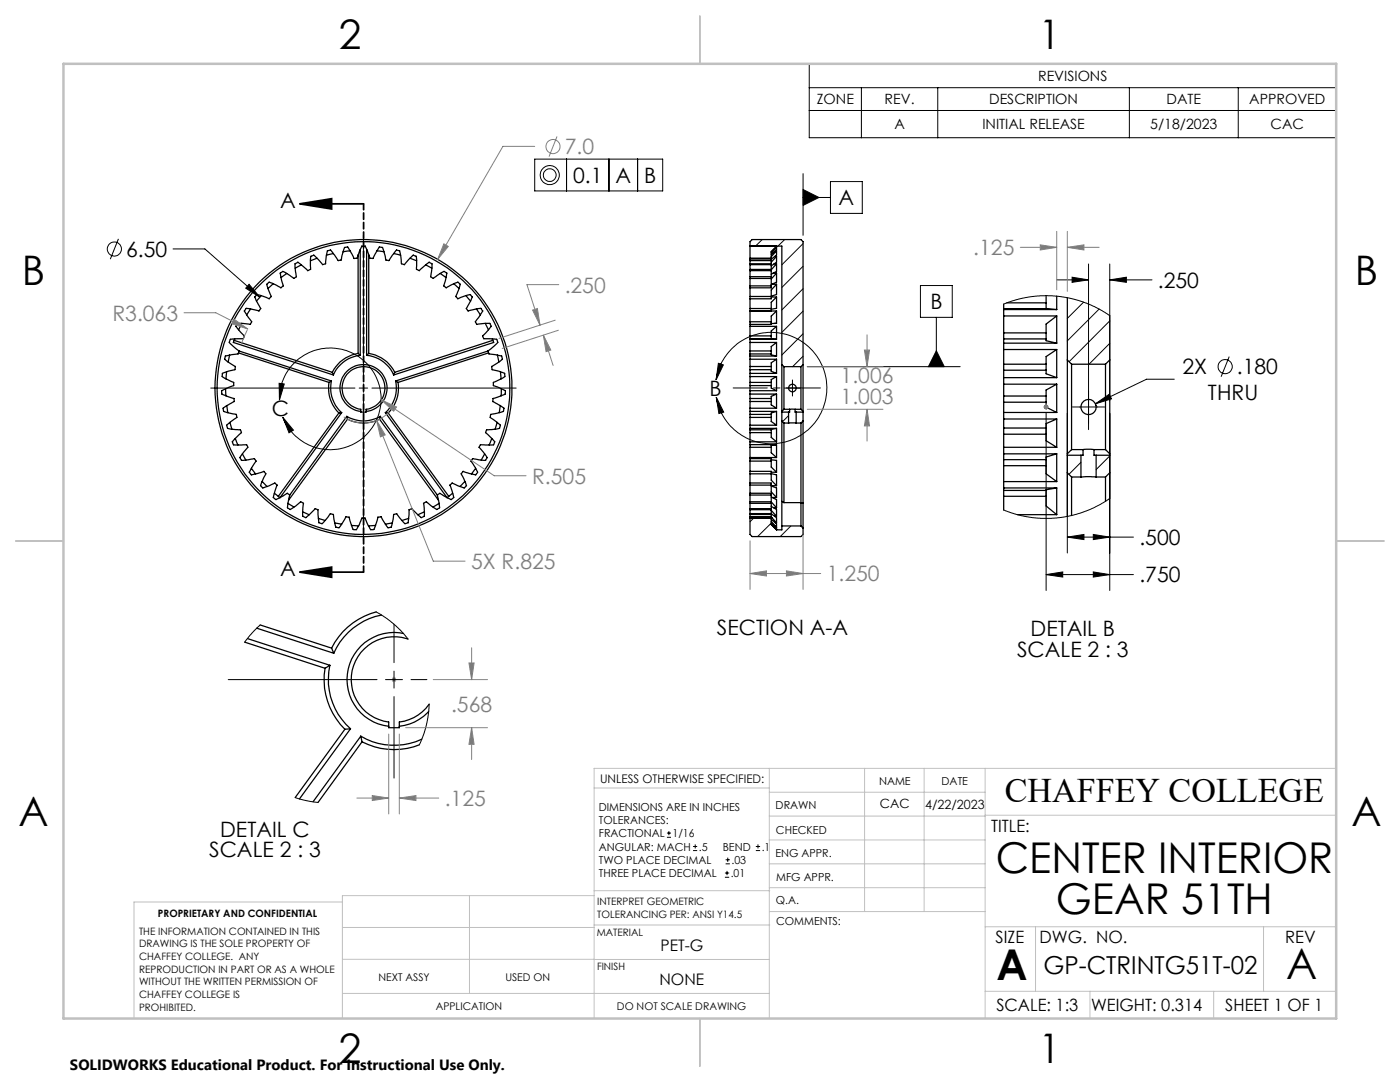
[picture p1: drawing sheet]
<svg xmlns="http://www.w3.org/2000/svg" width="279mm" height="216mm" viewBox="0 0 279 216" stroke-linecap="round" stroke-linejoin="round" font-family="sans-serif">
<g fill="none" stroke="#000" stroke-width=".25">
<path d="M52.1 59l-.9 1.1M54.5 56.6l-1 1M57.2 54.6l-1.1 .8M60.1 52.8l-1.2 .7M63.3 51.5l-1.4 .5M66.5 50.6l-1.3 .3M69.9 50.1l-1.4 .1M71.5 50.8v19.7M71.8 49.9l.1 21M73.3 49.9h-.1v21M73.6 50.8v19.7M75.2 50.1l1.4 .1"/>
<path d="M78.6 50.6l1.3 .3M81.8 51.5l1.3 .5M84.9 52.8l1.3 .7M87.9 54.6l1.1 .8M90.6 56.6l1 1M93 59l.9 1.1M149.7 49.1h.1M149.7 49.1v2.4M149.7 51.5v.1M149.7 51.9v.1M149.7 52v.6M149.7 52.6v.2"/>
<path d="M149.7 52.8v1M149.7 53.8v.2M149.7 54v1.2M149.7 55.2v.4M149.7 55.6v1.4M149.7 57v.4M149.7 57.4v1.8M149.7 59.2v.4M149.7 59.6v2M149.7 49.1v-.9l.4-.4h9.7l.5 .4v24.5M149.7 51.6v.3M149.7 49.1h6.3v23.6"/>
<path d="M149.7 52.6h4.2M149.7 51.5h4.2M149.7 51.6h4.2M149.7 51.9h4.2M149.7 52h4.2M149.7 52.8h4.2M149.7 53.8h4.2M149.7 54h4.2M149.7 55.2h4.2M149.7 57h4.2M149.7 59.2h4.2M153.9 50.3l1.1-1v-.2l-1.1 1.1v1.3"/>
<path d="M153.9 51.5v.1M153.9 51.6v.3M153.9 51.9v.1M153.9 52v.6M153.9 52.6v.2M153.9 52.8v1M153.9 53.8v.2M153.9 54v1.2M153.9 55.2v.4h-4.2M153.9 57v.4h-4.2M153.9 59.2v.4h-4.2M153.9 59.3h1.1"/>
<path d="M154 56.7h1M154.3 54.5h.7M154.5 52.6h.5M154.7 51.2h.3M154.8 50.1h.2M154.9 49.4h.1M155 59.3v2.2l-1.1 .2M155 56.7v2.1l-1.1 .3M155 54.5v1.8l-1.1 .5M155 52.6v1.6l-1.1 .5M155 51.2v1.1l-1.1 .8M155 50.1v.8l-1.1 .8"/>
<path d="M155 49.4v.5l-1.1 .9M155 54.5l-1.1 1.2v1.3M155 56.7l-1.1 1.2v1.3M155 59.3l-1.1 1v1.3M155 49.4l-1.1 1.1M155 50.1l-1.1 1.1M155 51.2l-1.1 1.1M155 52.6l-1.1 1.2M208.8 59v1.4M210.9 59.1v2.7M213 59.4v12.4M45 77.6l.1 1.4"/>
<path d="M45.2 74.2l-.1 1.4M45.8 70.8l-.3 1.4M46.7 67.9l19.6 6.4M46.8 67.6l-.2 .7 19.9 6.5M47.6 70.4l18.1 5.9M47.7 70l18.4 6M48.2 64.5l-.6 1.3M50 61.6l-.8 1.2M65.7 76.3a7 7 0 0 0 1.9 6.1M66.1 76a6.5 6.5 0 0 0 2.1 6.3M66.1 76l-.4 .3M66.3 74.3l.2 .5"/>
<path d="M69.2 74.7a4.3 4.3 0 0 1 7.1 .6 4.3 4.3 0 0 1-3.2 6.4v.5h-1.1v-.5a4.3 4.3 0 0 1-2.8-7zM71.5 70.5a7 7 0 0 0-5.2 3.8M71.5 70.5l.4 .4M71.9 70.9a6.5 6.5 0 0 0-5.4 3.9M73.2 70.9a6.5 6.5 0 0 1 5.4 3.9M73.6 70.5a7 7 0 0 1 5.2 3.8M73.6 70.5l-.4 .4M78.8 74.3l-.2 .5M79 76a6.5 6.5 0 0 1-2.1 6.3M79 76l.4 .3M79.4 76.3a7 7 0 0 1-1.9 6.1M95.1 61.6l.8 1.2"/>
<path d="M96.9 64.5l.6 1.3M97.4 70l-18.4 6M97.5 70.4l-18.1 5.9M98.2 67.6l.3 .7-19.9 6.5M98.4 67.9l-19.6 6.4M99.3 70.8l.3 1.4M99.9 74.2l.1 1.4M100 77.6v1.4M149.7 78v.6M149.7 74.5v.6M149.7 71v.7M149.7 67.7v.6"/>
<path d="M149.7 64.7v.4M149.7 61.6v.5M149.7 62.1v2.1M149.7 64.2v.5M149.7 65.1v1.9M149.7 67v.6M149.7 67.6v.1M149.7 68.3v1.7M149.7 70v.6M149.7 70.6v.4M149.7 71.7v1.4M149.7 73.1v.7"/>
<path d="M149.7 73.8v.7M149.7 79.5v.6M149.7 78.6v.9M149.7 75.1v1.2M149.7 76.3v.6M149.7 76.9v1.1M149.7 73.1h4.2M149.7 78.6h5.3M149.7 78h5.3M149.7 75.1h5.3M149.7 74.5h5.3M149.7 71.7h5.3"/>
<path d="M149.7 71h5.3M149.7 68.3h5.3M149.7 67.7h5.3M149.7 65.1h5.3M149.7 62.1h5.3M149.7 61.6h4.2M149.7 64.2h4.2M149.7 67h4.2M149.7 67.6h4.2M149.7 70h4.2M149.7 70.6h4.2M149.7 73.8h4.2"/>
<path d="M149.7 79.5h4.2M149.7 76.3h4.2M149.7 76.9h4.2M153.9 61.6v.5M153.9 64.2v.5h-4.2M153.9 67v.6M153.9 70v.6M153.9 70.6v.2l1.1 .2M153.9 73.1v.7M153.9 73.8v.3l1.1 .4M153.9 79.5v.6M153.9 76.3v.6"/>
<path d="M153.9 76.9v.5l1.1 .6M153.9 67.6l1.1 .1M154.6 64.5h.4M155 78.6v2.9M155 75.1v2.9M155 71.7v2.8M155 68.3v2.7M155 65.1v2.6M155 62.1v2.4M155 62.1l-1.1 1v1.1M155 65.1l-1.1 .9v1M155 68.3l-1.1 .8v.9"/>
<path d="M155 71.7l-1.1 .7v.7M155 78.6l-1.1 .5v.4M155 75.1l-1.1 .6v.6M155 64.5l-1.1 .1M156 72.7v9.4M156 72.7l.5 .5M156.5 73.2v8.5M156.5 73.2h3.3M159.8 73.2v8.5M160.3 72.7v9.4M160.3 72.7l-.5 .5M200.3 75.4v1.3"/>
<path d="M200.3 68.5v1.2M200.3 61.8v1.2M200.3 60.7v.9M200.3 61.6v.2M200.3 63v3.4M200.3 66.4v1.2M200.3 67.6v.9M200.3 69.7v3M200.3 72.7v1.2M200.3 73.9v1.5M200.3 76.7v2.3M200.3 79v1.3"/>
<path d="M200.3 67.6h8.5M200.3 72.7h8.5M200.3 76.7h10.6M200.3 75.4h10.6M200.3 69.7h10.6M200.3 68.5h10.6M200.3 63h10.6M200.3 61.8h10.6M200.3 66.4h8.5M200.3 73.9h8.5M200.3 79h8.5M200.9 60.4h7.9"/>
<path d="M208.8 60.4v1.2h-8.5M208.8 66.4v1.2M208.8 67.6v.4l2.1 .5M208.8 72.7v1.2M208.8 73.9v.7l2.1 .8M208.8 79v1.3M208.8 61.6l2.1 .2M210.9 76.7v5.6M210.9 69.7v5.7M210.9 63v5.5M210.9 63l-2.1 1.7v1.7M210.9 69.7l-2.1 1.5v1.5"/>
<path d="M210.9 76.7l-2.1 1.1v1.2M213 71.8v18.8M213 71.8l.9 .9M213.9 72.7v17M213.9 72.7h6.7M220.6 72.7v17M221.5 71.8v18.8M221.5 71.8l-.9 .9M221.5 63v8.8M45.3 81l.2 1.3M45.9 84.3l.4 1.4M47 87.5l.5 1.3"/>
<path d="M48.4 90.6l.7 1.2M50.2 93.5l.8 1.1M52.3 96.1l1 1M57.8 98.8l-.5-.4-1.7 1a.65 .65 0 0 1-1-.1l.1-.7 .6-1.8-.4-.4-2.4 1-.5-.5 1.1-2.4-.4-.4-1.3 .4-1.3 .2-.4-.5 1.4-2.2-.3-.5-2.6 .4-.3-.6 1.6-2-.1-.2-.2-.4-2.6 .1-.2-.6 1.8-1.9-.1-.3-.1-.2-2.6-.3-.1-.5-.1-.2 2.1-1.5-.1-.6-2.6-.6-.1-.6 .5-.4 1.7-1v-.6l-2.1-.7-.3-.2-.1-.2v-.4l2.4-1.1v-.6l-2.3-1.2 .1-.6 2.5-.7 .1-.4v-.3l-2.2-1.4 .2-.7 2.5-.4 .2-.4v-.2l-1.9-1.7 .1-.4 .1-.2 2.5-.1 .3-.6-1.7-1.9 .2-.6 2.7 .2 .2-.5-1.4-2.1 .3-.6 2.6 .6 .3-.5-1.2-2.3 .4-.4 .1-.1 .6 .1 1.8 .7 .5-.4-1-2.5 .5-.4 2.4 1.1 .5-.4-.7-2.5 .5-.3 2.2 1.4 .6-.4-.3-2.6 .5-.3 2 1.7 .6-.2v-2.6l.6-.3 1.8 1.9 .6-.2 .3-2.5 .7-.2 1.6 2.1 .5-.1 .7-2.5 .6-.1 1.2 2.3 .7-.1 .9-2.4h.7l.9 2.4 .5 .1h.1l1.3-2.3 .6 .1 .7 2.5 .5 .1 1.6-2.1 .6 .1 .3 1 .1 1.6 .6 .2 1.8-1.9 .4 .1 .2 .2v.6v2l.6 .2 2-1.7 .5 .3-.3 2.6 .6 .4 2.1-1.4 .6 .3-.7 2.5 .5 .4 2.4-1.1 .5 .4-1 2.5 .5 .4 1.8-.7 .6-.1 .1 .1 .4 .4-1.2 2.3 .3 .5 1.9-.5h.7l.3 .5-1.4 2.1 .2 .5 2.7-.2 .2 .6-1.7 1.9 .1 .2 .2 .4 2.5 .1 .2 .6-1.9 1.7 .2 .6 2.5 .4 .2 .7-2.2 1.4 .1 .5v.2l2.5 .7 .1 .3v.3l-.3 .2-2 1v.6l2.4 1.1-.1 .6-2.4 .9-.1 .6 2.3 1.4-.1 .6-2.6 .6v.3l-.1 .3 2.1 1.5-.2 .7-2.6 .3-.2 .5 1.8 1.9-.1 .3-.1 .3h-.3l-2.3-.1-.3 .6 1.6 2-.3 .6-2.6-.4-.3 .5 1.3 2.2-.4 .6-2.5-.7-.3 .4 1 2.4-.4 .4-1.3-.4-1.2-.5-.4 .4 .8 2.5-.6 .4-2.2-1.3-.5 .4M57.8 98.8l-.4 1.9a.65 .65 0 0 0 .5 .9l1.1-.6 1-.9 .6 .3-.2 2a.63 .63 0 0 0 .5 .8l.1 .1 1.9-1.8 .6 .2 .1 2a.61 .61 0 0 0 .5 .8l.4-.2 1.4-1.8 .6 .2 .4 1.9a.64 .64 0 0 0 .7 .7l1.2-1.6a.56 .56 0 0 1 .7-.5h.2l.6 2.2 .3 .3a.64 .64 0 0 0 .8-.6l.8-1.7h.6l.9 1.7a.62 .62 0 0 0 .8 .6l.3-.3 .6-2.2h.2a.56 .56 0 0 1 .7 .5l.7 1.1a.61 .61 0 0 0 1 .4l.6-2.6 .6-.1 1.2 1.5a.6 .6 0 0 0 .9 .4l.2-.1 .1-2.6 .6-.2 1.4 1.4a.6 .6 0 0 0 .9 .2l.2-.4-.2-2.3 .6-.3 1.5 1.2a.62 .62 0 0 0 1 .1l.1-.1-.1-.9-.3-1.6M67.6 82.4l-12.1 16.7M68.2 82.3l-12.3 17-1.1-.9M68.2 82.3l-.6 .1M69.2 83.1a6.5 6.5 0 0 0 6.7 0M69.2 83.1l-11.4 15.7M69.2 83.1l.2 .5M69.4 83.6a7 7 0 0 0 6.3 0"/>
<path d="M69.4 83.6l-11.8 16.2M72 82.1a4.7 4.7 0 0 1-3.4-7.2 4.7 4.7 0 0 1 7.9 0 4.7 4.7 0 0 1-3.4 7.2M75.7 83.6l11.8 16.2M75.9 83.1l11.4 15.7M75.9 83.1l-.2 .5M76.9 82.3l12.3 17 1.1-.9M76.9 82.3l.6 .1M77.5 82.4l12.1 16.7M92.8 96.1l-1 1M94.9 93.5l-.8 1.1M96.7 90.6l-.7 1.2M98.1 87.5l-.5 1.3"/>
<path d="M99.2 84.3l-.4 1.4M99.8 81l-.2 1.3M149.7 91.3v.2M149.7 88.2v.5M149.7 84.8v.7M149.7 81.5v.6M149.7 98.8v1.3M149.7 98.4h4.2v.4M149.7 98.4v.4M149.7 96.8v1.6M149.7 96.4h4.2v.4M149.7 96.4v.4"/>
<path d="M149.7 94.5v1.9M149.7 94.1h4.2v.4M149.7 94.1v.4M149.7 92v2.1M149.7 91.5h4.2v.5M149.7 91.5v.5M149.7 89.3v2M149.7 88.7h4.2v.6M149.7 88.7v.6M149.7 86.3v1.9M149.7 85.8v.5M149.7 85.5v.3"/>
<path d="M149.7 83.3v1.5M149.7 82.7v.6M149.7 82.1v.6M149.7 80.1v1.4M149.7 91.3h5.3M149.7 88.2h5.3M149.7 85.5h5.3M149.7 84.8h5.3M149.7 82.1h5.3M149.7 81.5h5.3M149.7 98.8h4.2M149.7 96.8h4.2"/>
<path d="M149.7 94.5h4.2M149.7 92h4.2M149.7 89.3h4.2M149.7 86.3h4.2M149.7 85.8h4.2M149.7 83.3h4.2M149.7 82.7h4.2M149.7 80.1h4.2M153.9 99.2l1.1 .5v1.6M153.9 97l1.1 .4v1.9M153.9 94.5l1.1 .3v2.1M153.9 91.8l1.1 .1v2.3"/>
<path d="M153.9 98.8v1.3M153.9 96.8v1.3l1.1 1.2M153.9 94.5v1.3l1.1 1.1M153.9 92v1.2l1.1 1M153.9 89.3v1l1.1 1M153.9 86.3v1l1.1 .9M153.9 85.8v.5M153.9 83.3v.8l1.1 .7M153.9 82.7v.6M153.9 80.1v.7l1.1 .7M153.9 96.9h1.1M153.9 94.2h1.1"/>
<path d="M153.9 88.8h1.1M154.1 99.3h.9M155 88.8v2.5M155 85.5v2.7M155 82.1v2.7M155 85.5l-1.1 .3M155 82.1l-1.1 .3v.3M155 88.8h-1.1M156 82.2h1.4M156 82.1v17.9M156 84l.5 .4M156.5 84.4h.9"/>
<path d="M156.5 81.7h1.1M156.5 81.7l-.5 .4M156.5 84.4v15.9M157.4 84.4h1.5M157.4 82.2v2.2M157.6 81.7v.5h-.2M157.6 81.7h1.1M158.7 81.7v.5h.2M158.7 81.7h1.1M158.9 82.2h1.4M158.9 84.4h.9M158.9 82.2v2.2"/>
<path d="M159.8 81.7l.5 .4M159.8 84.4v15.9M160.3 82.1v18.3M160.3 84l-.5 .4M200.3 96.1v1.3M200.3 89.3v1.3M200.3 82.3v1.3M200.3 99v2.8M200.3 97.9v1.1M200.3 97.4v.5M200.3 92.9v3.2M200.3 91.7v1.2"/>
<path d="M200.3 90.6v1.1M200.3 86.6v2.7M200.3 85.4v1.2M200.3 83.6v1.8M200.3 80.3v2M200.3 89.3h10.6M200.3 97.4h10.6M200.3 96.1h10.6M200.3 90.6h10.6M200.3 83.6h10.6M200.3 82.3h10.6M200.3 99h8.5"/>
<path d="M200.3 97.9h8.5M200.3 92.9h8.5M200.3 91.7h8.5M200.3 86.6h8.5M200.3 85.4h8.5M200.3 80.3h8.5M208.8 99v2l2.1 1.7M208.8 97.9v1.1M208.8 92.9v1.6l2.1 1.6M208.8 91.7v1.2M208.8 86.6v1.3l2.1 1.4M208.8 85.4v1.2"/>
<path d="M208.8 80.3v.9l2.1 1.1M210.9 97.4v5.3M210.9 90.6v5.5M210.9 83.6v5.7M210.9 97.4l-2.1 .3v.2M210.9 90.6l-2.1 .6v.5M210.9 83.6l-2.1 .9v.9M213 90.8h2.7M213 90.6v12.4M213 94.3l.9 .9M213.9 95.2h1.8M213.9 89.7h2.2"/>
<path d="M213.9 89.7l-.9 .9M213.9 95.2v7.7M215.7 95.2h3.1M215.7 90.8v4.4M216.1 89.7v1.1h-.4M216.1 89.7h2.2M218.3 89.7v1.1h.5M218.3 89.7h2.3M218.8 95.2h1.8M218.8 90.8v4.4M218.8 90.8h2.7M220.6 89.7l.9 .9"/>
<path d="M220.6 95.2v4.8M221.5 90.6v8.8M221.5 94.3l-.9 .9M57.5 100.4l1.2 .8M60.4 102.1l1.3 .6M63.5 103.4l1.4 .5M66.8 104.4l1.4 .2M70.1 104.8l1.5 .1M75 104.8l-1.5 .1M78.3 104.4l-1.4 .2M81.6 103.4l-1.4 .5M84.7 102.1l-1.3 .6"/>
<path d="M87.6 100.4l-1.2 .8M149.7 103.4h.1M149.7 103.1v.1M149.7 102.7v.4M149.7 102.5h4.2v.2M149.7 102.5v.2M149.7 101.7v.8M149.7 101.5v.2M149.7 100.4v1.1M149.7 100.1v.3M149.7 103.2v3.4l.4 .5h9.7l.5-.5v-1.2M149.7 103.4h4.2"/>
<path d="M149.7 103.2h4.2M149.7 103.1h4.2M149.7 102.7h4.2M149.7 101.7h4.2M149.7 101.5h4.2M149.7 100.4h4.2M149.7 100.1h4.2M153.9 104.4l1.1 .9v.4M153.9 103.6l1.1 .9v.7M153.9 101.7v.8l1.1 .8v1M153.9 101l1.1 .7v1.3M153.9 103.4h.1"/>
<path d="M153.9 103.1v.1M153.9 102.7v.5M153.9 101.5v.2M153.9 100.4v1.1M153.9 100.1v.3M153.9 103.2v1.5M153.9 104.7l1.1 1M153.9 104.6l1.1 1.1M153.9 104.1l1.1 1.1M153.9 103.2l1.1 1.1M153.9 101.8l1.1 1.2M153.9 100.2l1.1 1.1"/>
<path d="M154.4 101.3h.6M154.6 103h.4M154.7 104.3h.3M154.8 105.2h.2M154.9 105.7h.1M155 105.7h.1M156 100v5M156 105v.7h-1M156 105h3.8M156 100l.5 .3M156.5 100.3h3.3M159.8 100.3v4.7"/>
<path d="M159.8 100.3l.5 .1M159.8 105l.5 .4M160.3 100.4v5M203 102.7h7.9M48.8 128.1l16.1 5.2M49.4 127.4l16.4 5.4M51.2 125.3l15.4 5.1M51.9 124.7l14.3 4.6M64.9 133.3a13.9 13.9 0 0 0 3.9 12.2M65.8 132.8a13 13 0 0 0 4.2 12.6M65.8 132.8l-.9 .5M66.2 129.3l.4 1.1"/>
<path d="M75.1 122.1a13.9 13.9 0 0 0-8.9 7.2M76.1 122.7a13.1 13.1 0 0 0-9.5 7.7M80.5 126.4a9.4 9.4 0 0 0-11.1 7.7 9.4 9.4 0 0 0 8.2 10.8M81.4 127.5a8.5 8.5 0 0 0-11.1 6.2 8.5 8.5 0 0 0 7.3 10.4v1.1h2.1v-1.1a8.5 8.5 0 0 0 6-3.6M68.8 145.5l-9.9 13.6M70 145.4l-10.2 14M70 145.4l-1.2 .1M72 146.9a13.1 13.1 0 0 0 12.2 .6M72 146.9l-9.5 13.1M72 146.9l.2 1.1M72.2 148a14 14 0 0 0 11.5 .6M72.2 148l-8.7 12.1"/>
<path d="M85.5 142a9.3 9.3 0 0 1-5.8 2.9"/>
<circle cx="72.5" cy="77.4" r="29.2"/>
<circle cx="72.5" cy="77.4" r="29.6"/>
<circle cx="158.1" cy="77.4" r=".76"/>
<circle cx="217.2" cy="81.2" r="1.52"/>
</g>
<g fill="none" stroke="#000" stroke-width=".2">
<path d="M161.5 12.7h105.2v14.8h-105.2zM161.5 17.5h105.2M171.9 17.5v10M187.1 17.5v10M225.4 17.5v10M247.1 17.5v10M106.7 31.7h25.6v6.4h-25.6zM113.1 31.7v6.4M121.5 31.7v6.4M127.2 31.7v6.4M160.3 37.8l3.1 1.6-3.1 1.6zM160.3 39.4h5.4"/>
<path d="M160.3 34.6v12.4M161.5 22h105.2M165.7 36.2h6.4v6.4h-6.4zM23.6 47.7l-1.6 4M34.5 49.7h6.4l11 9.6M49.7 56.7l2.2 2.6-2.9-1.8zM72.5 47v28.7M152.1 47.8l-1.3 1.3M156.6 47.8l-1.3 1.3M160.3 48.6l-4.3 4.2M160.3 53.1l-4.3 4.3M160.3 57.6l-4.3 4.2"/>
<path d="M183.7 57h6.3v6.3h-6.3zM210.9 55.8h6.3M214 55.3l3.2 .5-3.2 .5zM217.2 52.7v33M221.5 55.8l3.3-.5v1zM221.5 52.7v27.2M221.5 55.8h8.4M42.1 77.4h28.7M55.7 76.5l1 .1-.9 3.2zM55.8 79.8a10.1 10.1 0 0 1 14-9.6 10.1 10.1 0 0 1 3.2 16.7 10.1 10.1 0 0 1-16.6-3.6M71.7 77.4h1.7M72.5 76.6v1.7"/>
<path d="M72.5 79.1v28.8M74.2 77.4h28.8M142.9 75.8a11.1 11.1 0 0 1 17-7.8 11.1 11.1 0 0 1 .2 18.7 11.1 11.1 0 0 1-17.2-7.5M142.9 79.2l1.5 3-.9 .3zM143.4 72.5l1 .3-1.5 3zM156.5 77.4h3.2M158.2 75.8v3.2M160.3 62.1l-4.3 4.2M160.3 66.6l-4.3 4.2M160.3 71.1l-2.1 2.1M161.1 73.2h30.5M186.9 70l1.6 3.2h-3.2z"/>
<path d="M186.9 63.3v9.9M200.3 60.7l2.4-.9 3-.6 2.9-.2 2.4 .1 3.3 .6 2.5 .8 2.6 1.2 2.1 1.3M216.3 60.3l-3.3 3.2M219.4 61.7l-6.4 6.3M221.5 64l-8.1 8.2M221.5 68.5l-4.2 4.2M234.4 75.7h-5.6l-10.2 4.9M245.3 71.2l-1.6 4M56.4 83.3l2.2 2.5-.9 .6zM157.4 82.9l-1.2 1.2M208.8 82.5v35.3M213 82.5v27.8"/>
<path d="M214 81.2h6.5M215.7 92.3l-2.4 2.4M218.6 80.6l2.8-1.9 .4 .9zM221.5 99.4l-1.9 1.2-2.9 1.4-2.5 .8-3.3 .6h-3.3l-1.6-.1-2.6-.5-3.1-1M221.5 82.5v35.3M221.5 91l-2.7 2.7M150.4 103.4l-.7 .7M153.9 104.4l-2.7 2.7M157.8 105l-2.1 2.1M208.8 114.7l3.3-.6v1zM208.8 114.7h17.4M213 107.2l3.3-.6v1.1z"/>
<path d="M213 107.2h13.2M218.2 114.1l3.3 .6-3.3 .4zM218.2 106.6l3.3 .6-3.3 .5zM45.5 135.6h29.7M51.9 124.7l-1.7 1.7-1.4 1.7M75.1 122.1l2.2 1.4 1.7 1.3 2.4 2.7M76.9 135.6h3.4M78.6 124.6v7.6M78.6 133.9v3.4M78.6 139v16.3M82 135.6h3.2M58.9 159.1l2.2 .7 2.4 .3"/>
<path d="M85.7 140.5l-.2 2.2-.4 1.9-.5 1.9-.9 2.1M133.1 167.1h.8M133.1 166.2h.8M133.5 165.8v.9M138.3 169.7h.8M138.3 168.9h.8M138.7 168.5v.8M144.7 175h.8M144.7 174.2h.8M144.8 172.4h.9M144.8 171.6h.9M145.1 173.8v.8"/>
<path d="M145.2 171.1v.9M150.8 169.7h.9M150.8 168.9h.9M151.3 168.5v.8"/>
<circle cx="109.7" cy="34.9" r="1.9"/>
<circle cx="109.7" cy="34.9" r="1.27"/>
<circle cx="22.8" cy="49.7" r="1.41"/>
<circle cx="244.5" cy="73.2" r="1.42"/>
</g>
<g fill="none" stroke="#808080" stroke-width=".2">
<path d="M106.7 29.2h-6.3l-13.1 22.6M111.2 27.2l-1.6 4.1M88.6 48.6l.9 .6-2.2 2.6zM111.5 56.8h-6.3l2.6 8.1M203.6 49.4h7.3M207.6 48.9l3.3 .5-3.3 .5zM210.9 46.2v11.6M213 49.4l3.3-.5v1zM213 46.2v11.9M213 49.4h6.4M36.7 62.4h6.4l6.4 3.3M46.7 63.7l2.8 2-3.2-1.1z"/>
<path d="M49.4 65.9l-1.2 2.6M76.1 79.8l3 1.4-.5 .9zM76.1 79.8l22.5 15.1h6.4M106.3 61.9l.9-.3 .6 3.3zM108.4 66.9l1.5 3-.9 .3zM108.4 66.9l2 6M110.8 63.9l-11.2 3.6M111.4 65.9l-11.2 3.6M161.1 73.2h15.1M172.5 69.9h1l-.5 3.3zM173 66.8v6.4M75.2 83.9l1.7 2.9-1 .4z"/>
<path d="M75.2 83.9l11.3 28.1h6.3M77.6 82.2a6.9 6.9 0 0 1-9 1M161.1 81.7h15.1M173 81.7l.5 3.3h-1zM173 81.7v6.3M208.3 81.2h1M208.4 80.9l.7 .7M208.8 80.7v1M209.1 80.9l-.7 .7M149.7 114.4l3.3-.5v1zM149.7 107.9v9.7M149.7 114.4h14.1"/>
<path d="M157 113.9l3.3 .5-3.3 .5zM160.3 106.6v11M78.1 135.6h1.1M78.3 135.3l.7 .7M78.6 135.1v1M79 135.3l-.7 .7M86.5 135.6h10.8M93.6 132.3h1l-.5 3.3zM94.1 129.3v6.3M71.2 159.2h6.4M74.3 158.8l3.3 .4-3.3 .5zM77.6 146.5v15.9"/>
<path d="M79.7 159.2l3.3-.4v.9zM79.7 146.5v15.9M79.7 159.2h7.9M81 145.2h16.3M94.1 145.2l.5 3.3h-1zM94.1 145.2v6.4"/>
<circle cx="110.4" cy="29.3" r="1.4"/>
</g>
<path d="M59.8 40.7h12.7M59.8 40.7l6.4-1v2zM59.8 114.2h12.7M59.8 114.2l6.4-1v2z" fill="none" stroke="#000" stroke-width=".35"/>
<path d="M146.3 77.4h17.4" fill="none" stroke="#000" stroke-width=".2" stroke-dasharray="15.2 1.3 1.3 1.3" stroke-dashoffset="8.4"/>
<path d="M72.6 40.7v73.5" fill="none" stroke="#000" stroke-width=".35" stroke-dasharray="1.3 .6" stroke-dashoffset=".1"/>
<g fill="none" stroke="#c0c0c0" stroke-width=".2">
<path d="M118.6 157.2h34.9M153.5 153.3v49.9M153.5 158.1h43.1M172.5 153.3v28.6M184.4 153.3v28.6M196.6 153.3v49.9M266.7 153.3h-148.1v49.9M68.3 180h-41.6v23.2M93.7 178.7v19.5M118.6 178.7h-50.3v24.5M118.6 177.7h35M153.5 167.6h43.1"/>
<path d="M153.5 162.8h43.1M153.5 172.4h43.1M153.5 177.1h43.1M196.6 162.7h70.1M68.3 198.2h85.2M68.3 191.4l85.2 .1M68.3 185.1h50.3M118.6 184.6h35M153.6 181.9h43M196.6 197.8h70.1M196.6 184.9h70.1M206.7 184.9v12.9"/>
<path d="M217.5 197.8v5.4M242.2 197.8v5.4M252.2 184.9v12.9"/>
</g>
<path d="M139.7 3.2v9.5M3.1 107.9h9.6M266.7 107.9h9.5M139.7 203.2v9.6" fill="none" stroke="#c0c0c0" stroke-width=".25"/>
<path d="M12.7 12.7h254v190.5h-254z" fill="none" stroke="#c0c0c0" stroke-width=".5"/>
<g fill="#000">
<path d="M49.7 56.7l-.7 .8 2.9 1.8zM208.8 114.7l3.3-.6v1zM218.2 114.1l3.3 .6-3.3 .4zM218.2 106.6l3.3 .6-3.3 .5zM213 107.2l3.3-.6v1.1zM218.6 80.6l3.2-1-.4-.9zM214 55.3l3.2 .5-3.2 .5zM221.5 55.8l3.3-.5v1z"/>
<path d="M59.8 40.7l6.4-1v2zM59.8 114.2l6.4-1v2z"/>
<path d="M56.4 83.3l2.2 2.5-.9 .6zM55.7 76.5l1 .1-.9 3.2zM142.9 79.2l1.5 3-.9 .3zM143.4 72.5l1 .3-1.5 3zM160.3 37.8l3.1 1.6-3.1 1.6zM186.9 70l1.6 3.2h-3.2z"/>
</g>
<path d="M88.6 48.6l-1.3 3.2 2.2-2.6zM75.2 83.9l.7 3.3 1-.4zM106.3 61.9l.9-.3 .6 3.3zM108.4 66.9l1.5 3-.9 .3zM46.7 63.7l-.4 .9 3.2 1.1zM76.1 79.8l2.5 2.3 .5-.9zM149.7 114.4l3.3-.5v1zM157 113.9l3.3 .5-3.3 .5zM172.5 69.9h1l-.5 3.3zM173 81.7l.5 3.3h-1zM207.6 48.9l3.3 .5-3.3 .5zM213 49.4l3.3-.5v1zM94.1 145.2l.5 3.3h-1zM93.6 132.3h1l-.5 3.3zM74.3 158.8l3.3 .4-3.3 .5zM79.7 159.2l3.3-.4v.9z" fill="#808080"/>
<g font-size="8.5">
<text x="198.7" y="174.2">CENTER INTERIOR</text>
<text x="210.7" y="182.3">GEAR 51TH</text>
<text x="198.9" y="195.5">A</text>
<text x="256.7" y="195.4">A</text>
</g>
<g font-size="8.1">
<text x="67.6" y="9.7">2</text>
<text x="207.3" y="9.7">1</text>
<text x="4.4" y="57">B</text>
<text x="270.4" y="57">B</text>
<text x="3.7" y="164.9">A</text>
<text x="269.7" y="164.9">A</text>
<text x="67.6" y="212.2">2</text>
<text x="207.3" y="212.2">1</text>
</g>
<text font-size="6.9" x="200.5" y="160.1">CHAFFEY COLLEGE</text>
<text font-size="4.9" x="208.2" y="194.3">GP-CTRINTG51T-02</text>
<g font-size="4.2" fill="#808080">
<text x="112.7" y="30.8">7.0</text>
<text x="194.2" y="51">.125</text>
<text x="112.7" y="58.4">.250</text>
<text x="22.4" y="64">R3.063</text>
<text x="167.8" y="76.5">1.006</text>
<text x="167.8" y="80.6">1.003</text>
<text x="106.2" y="96.5">R.505</text>
<text x="94" y="113.5">5X R.825</text>
<text x="165" y="116">1.250</text>
<text x="90" y="142">.568</text>
<text x="88.8" y="160.8">.125</text>
</g>
<g font-size="4.2">
<text x="55.9" y="41.4">A</text>
<text x="114.4" y="36.5">0.1</text>
<text x="122.8" y="36.5">A</text>
<text x="128.5" y="36.5">B</text>
<text x="167.4" y="41">A</text>
<text x="25.2" y="51.2">6.50</text>
<text x="231.1" y="57.4">.250</text>
<text x="185.7" y="61.7">B</text>
<text x="236" y="74.7">2X</text>
<text x="246.9" y="74.7">.180</text>
<text x="54.3" y="83.1">C</text>
<text x="141.6" y="79">B</text>
<text x="241.1" y="79.8">THRU</text>
<text x="227.4" y="108.7">.500</text>
<text x="55.9" y="114.9">A</text>
<text x="227.4" y="116.2">.750</text>
<text x="143.1" y="126.8">SECTION A-A</text>
<text x="203" y="131">SCALE 2 : 3</text>
<text x="205.7" y="126.8">DETAIL B</text>
<text x="43.9" y="166.9">DETAIL C</text>
<text x="41.7" y="171.1">SCALE 2 : 3</text>
</g>
<g font-size="3.4">
<text x="197.8" y="166">TITLE:</text>
<text x="198.7" y="188.1">SIZE</text>
<text x="207.5" y="188.1">DWG. NO.</text>
<text x="256.5" y="188.2">REV</text>
<text x="198.8" y="201.7">SCALE: 1:3</text>
<text x="217.7" y="201.8">WEIGHT: 0.314</text>
<text x="244.5" y="201.7">SHEET 1 OF 1</text>
</g>
<g font-size="3.2">
<text x="131.8" y="189.8">PET-G</text>
<text x="131.6" y="196.6">NONE</text>
</g>
<text font-size="3" x="14" y="213.5">SOLIDWORKS Educational Product. For Instructional Use Only.</text>
<g font-size="2.8">
<text x="207.2" y="16.2">REVISIONS</text>
<text x="163" y="20.8">ZONE</text>
<text x="176.5" y="20.8">REV.</text>
<text x="197.4" y="20.8">DESCRIPTION</text>
<text x="232.8" y="20.8">DATE</text>
<text x="249.3" y="20.8">APPROVED</text>
<text x="178.5" y="25.8">A</text>
<text x="196.1" y="25.8">INITIAL RELEASE</text>
<text x="229.6" y="25.8">5/18/2023</text>
<text x="253.6" y="25.8">CAC</text>
</g>
<g font-size="2.5">
<text x="175.6" y="161.3">CAC</text>
<text x="184.6" y="161.4">4/22/2023</text>
</g>
<text font-size="2.4" x="119.8" y="156.2">UNLESS OTHERWISE SPECIFIED:</text>
<g font-size="2.2">
<text x="119.5" y="161.8">DIMENSIONS ARE IN INCHES</text>
<text x="154.8" y="161.4">DRAWN</text>
<text x="175.4" y="156.6">NAME</text>
<text x="187.9" y="156.7">DATE</text>
<text x="119.5" y="164.4">TOLERANCES:</text>
<text x="119.5" y="167.1">FRACTIONAL</text>
<text x="134.2" y="167.1">1/16</text>
<text x="154.9" y="166.3">CHECKED</text>
<text x="119.5" y="172.4">TWO PLACE DECIMAL</text>
<text x="119.5" y="169.7">ANGULAR: MACH</text>
<text x="139.5" y="169.7">.5</text>
<text x="144.2" y="169.7">BEND</text>
<text x="146" y="172.4">.03</text>
<text x="152" y="169.7">.1</text>
<text x="154.8" y="171">ENG APPR.</text>
<text x="119.5" y="175">THREE PLACE DECIMAL</text>
<text x="145.8" y="175">.01</text>
<text x="154.9" y="175.7">MFG APPR.</text>
<text x="154.9" y="180.4">Q.A.</text>
<text x="154.9" y="184.6">COMMENTS:</text>
</g>
<g font-size="2.1">
<text x="75.5" y="195.7">NEXT ASSY</text>
<text x="100.9" y="195.7">USED ON</text>
<text x="86.9" y="201.5">APPLICATION</text>
<text x="123.1" y="201.6">DO NOT SCALE DRAWING</text>
</g>
<g font-size="2">
<text x="31.5" y="182.9">PROPRIETARY AND CONFIDENTIAL</text>
<text x="119.2" y="180.6">INTERPRET GEOMETRIC</text>
<text x="119.2" y="183.1">TOLERANCING PER: ANSI Y14.5</text>
<text x="27.8" y="186.5">THE INFORMATION CONTAINED IN THIS</text>
<text x="27.8" y="189">DRAWING IS THE SOLE PROPERTY OF</text>
<text x="27.8" y="191.6">CHAFFEY COLLEGE. ANY</text>
<text x="119.1" y="186.7">MATERIAL</text>
<text x="27.8" y="194.1">REPRODUCTION IN PART OR AS A WHOLE</text>
<text x="27.8" y="196.6">WITHOUT THE WRITTEN PERMISSION OF</text>
<text x="119.1" y="193.5">FINISH</text>
<text x="27.8" y="199.1">CHAFFEY COLLEGE IS</text>
<text x="27.8" y="201.7">PROHIBITED.</text>
</g>
</svg>
